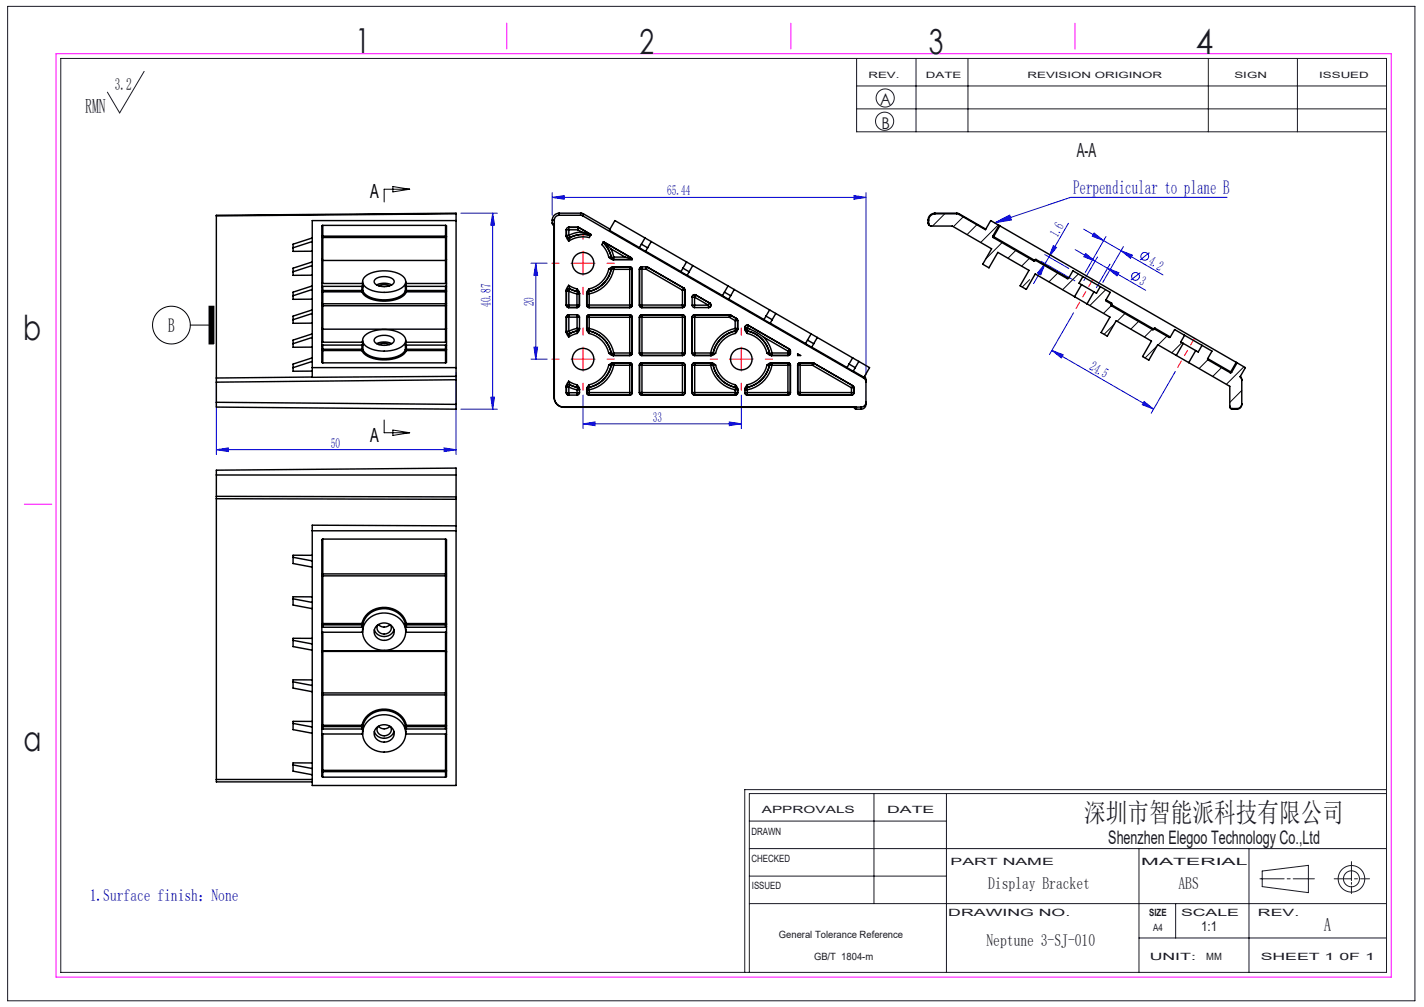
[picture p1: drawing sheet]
<svg xmlns="http://www.w3.org/2000/svg" width="297mm" height="210mm" viewBox="0 0 297 210" stroke-linecap="round" stroke-linejoin="round" font-family="sans-serif">
<g fill="none" stroke="#191924" stroke-width=".21">
<path d="M1.6 1.3h293.5v207.4h-293.5zM12.7 12.2h276.5v190.6h-276.5zM30.1 14.9l-5.1 8.6-2.6-4.3M178.7 12.2v15.3h110.5M178.7 17.9h110.5M191.1 12.2v15.3M201.9 12.2v15.3M252 12.2v15.3M270.6 12.2v15.3M178.7 22.7h110.5M156.3 177h132.9M156.3 171.2h41.1"/>
<path d="M182.3 165.5v22.9M197.4 165.5v37.3M237.6 177v25.8M260.5 177v25.8M281.9 179.7v4M289.2 165.5h-132.9v37.3M289.2 164.7h-133.9v38.1M156.3 188.4h132.9M156.3 182.7h41.1M237.6 195.6h51.6M245.2 188.4v7.2M262.8 183.3h5"/>
<path d="M263.3 181.6l9.6-1.1v5.7l-9.6-1.3zM268.5 183.3h.6M269.7 183.3h4.4M278.3 183.3h3.6M281.9 184v.4M281.9 184.8v1.5M282.5 183.3h.6M283.8 183.3h1.9"/>
<circle cx="184.5" cy="25.3" r="1.89"/>
<circle cx="184.6" cy="20.4" r="1.89"/>
<circle cx="281.9" cy="183.3" r="1.67"/>
<circle cx="281.9" cy="183.3" r="2.77"/>
</g>
<path d="M11.7 11.2h278.5v192.6h-278.5zM105.7 4.8v5.4M165 4.8v5.4M224.2 4.8v5.4M5.1 105.1h5.7" fill="none" stroke="#f0f" stroke-width=".21"/>
<g fill="none" stroke="#00f" stroke-width=".21">
<path d="M96.1 44.5h7.7M102.8 44.5l.3 2.5h-.7zM102.8 44.5v40.8M110.7 54.9h3.4M111.7 54.9l.4 2.5h-.7zM111.7 54.9v20M115.2 41.2l2.5-.4v.8zM115.2 40.2v4.7M115.2 41.2h65.4M178.1 40.8l2.5 .4-2.5 .4zM180.6 40.2v38M207.4 46.5l3.2-1.6 .3 1z"/>
<path d="M217.1 54.5l7.1 4.1M217.9 53.1l5 2.9M218 55l-.9 2.3-.7-.4zM218.8 53.6l-3.2 5.5M219.7 51.2l.7 .4-1.6 2zM222.8 46.6l-4 7M224.2 52l14.8 8.5M226 47.8l7.8 4.5M226.4 52.9l2 1.6-2.4-1zM228.2 48.6l2 1.6-2.4-.9zM228.9 53.6l-2.8 4.9M230.7 49.3l-4.4 7.5"/>
<path d="M231 56l2.4 .9-.4 .6zM231.5 55.1l-2.8 4.9M233.8 52.3l2.4 .9-.4 .7zM233.8 52.3l8.8 5M234.3 51.4l-4.3 7.5M237.8 56.9l-2 1.5M239.7 52.7l-1.9 1.5M255.9 41.2h-32.6l-15.9 5.3M45.1 79.8v15M95.1 77.7v17.1M110.7 74.9h3.4M111.4 72.4h.7l-.4 2.5z"/>
<path d="M219.4 73.1l21.2 12.2M219.4 73.1l2.3 .9-.3 .7zM223.9 65.2l-5 8.7M245.1 77.5l-5 8.7M45.1 93.8l2.5-.4v.8zM45.1 93.8h50M92.6 93.4l2.5 .4-2.5 .4zM96.1 85.3h7.7M102.4 82.8h.7l-.3 2.5zM121.6 88.4l2.5-.4v.8zM121.6 82.4v7M121.6 88.4h33"/>
<path d="M152.1 88l2.5 .4-2.5 .4zM154.6 82.4v7M238.6 83.7l2 1.6-2.4-.9z"/>
<circle cx="236.8" cy="57.6" r=".81"/>
<circle cx="238.8" cy="53.5" r=".81"/>
</g>
<g fill="none" stroke="#000" stroke-width=".21">
<path d="M81.9 38.9l3.5 .6-3.5 .5zM85.4 39.5h-5.3v2.6M39.7 67.8h3.9M43.6 63.9h1v7.8h-1zM80.1 87.6v2.6h5.3M81.9 89.7l3.5 .5-3.5 .6z"/>
<circle cx="35.8" cy="67.8" r="3.9"/>
</g>
<path d="M116.6 54.9h-1.5M121.6 49.9v-1.5M121.6 59.9v1.5M126.6 54.9h1.5M116.6 74.9h-1.5M121.6 69.9v-1.5M121.6 79.9v1.5M126.6 74.9h1.5M149.6 74.9h-1.5M154.6 69.9v-1.5M154.6 79.9v1.5M159.6 74.9h1.5" fill="none" stroke="#f00" stroke-width=".21" stroke-dasharray="30.5 1.3 1.3 1.3"/>
<path d="M119.1 54.9h5M121.6 52.4v5M119.1 74.9h5M121.6 72.4v5M152.1 74.9h5M154.6 72.4v5" fill="none" stroke="#f00" stroke-width=".21"/>
<path d="M224.4 64.4l3.5-6M245.6 76.6l3.5-6" fill="none" stroke="#f00" stroke-width=".21" stroke-dasharray="30.5 1.3 1.3 1.3" stroke-dashoffset="28.9"/>
<path d="M43.6 63.9h1v7.8h-1z" fill="#000"/>
<g fill="#00f">
<path d="M207.4 46.5l3.2-1.6 .3 1z"/>
<path d="M45.1 93.8l2.5-.4v.8zM92.6 93.4l2.5 .4-2.5 .4zM121.6 88.4l2.5-.4v.8zM152.1 88l2.5 .4-2.5 .4z"/>
<path d="M218 55l-.9 2.3-.7-.4zM219.7 51.2l.7 .4-1.6 2z"/>
<path d="M111.4 72.4h.7l-.4 2.5zM111.7 54.9l.4 2.5h-.7z"/>
<path d="M102.8 44.5l.3 2.5h-.7zM102.4 82.8h.7l-.3 2.5z"/>
<path d="M228.2 48.6l2 1.6-2.4-.9zM233.8 52.3l2.4 .9-.4 .7z"/>
<path d="M219.4 73.1l2.3 .9-.3 .7zM238.6 83.7l2 1.6-2.4-.9z"/>
<path d="M226.4 52.9l2 1.6-2.4-1zM231 56l2.4 .9-.4 .6z"/>
<path d="M115.2 41.2l2.5-.4v.8zM178.1 40.8l2.5 .4-2.5 .4z"/>
</g>
<g fill="none" stroke="#000" stroke-width=".3">
<path d="M45.1 45v33.8M65.1 49.6l-4 1.3v1.5h4M65.1 54.6l-4 1.3v1.5h4M65.1 59.6l-4 1.3v1.5h4M65.1 55.4l-4 1.3M65.1 50.4l-4 1.3M67.1 59l.2 .1M67.1 54.1l.2 .2h25.6l.2-.2M67.3 47l-.2 .1v28.5l.2 .1M67.3 59.7l-.2 .1M67.3 49.3l-.2 .1 .2 .1M67.3 49.3v.2"/>
<path d="M67.3 47h25.6M67.3 47v2.3M67.3 49.5v9.6M67.3 59.7v.9M67.3 59.7h8.2M67.3 49.5h25.6M67.3 49.3h25.6M75.5 59.7l.2 .1M75.5 59.7v.9M75.6 58.7l.1 1.1M75.6 59.1h-8.3M75.7 59.8v.9"/>
<path d="M76.1 57.7a7.2 7.2 0 0 1 8 0 1.45 1.45 0 0 1-.5 2.5 7.2 7.2 0 0 1-7.6-.6 1.29 1.29 0 0 1 .1-1.9zM78.2 58.3a3.2 3.2 0 0 1 3.9 0 .81 .81 0 0 1-.7 1.3 3.2 3.2 0 0 1-3.3-.6zM78.5 59.4a3.7 3.7 0 0 1 3.2 0M79 59.6l.9-.2 1.3 .2M84.6 59.8v.9M84.6 58.7v1.1M84.6 59.1h8.3M84.8 59.7l-.2 .1M84.8 59.7v.9M84.8 59.7h8.1M92.9 47l.2 .1v28.5l-.2 .1M92.9 59.7l.2 .1"/>
<path d="M92.9 49.3l.2 .1-.2 .1M92.9 49.3v.2M92.9 47v2.3M92.9 49.5v9.6M92.9 59.7v.9M93.1 59l-.2 .1M95.1 46h-30v32.7l30-.2M95.1 44.6v-.1l-50 .4v.1M95.1 44.6v33.9M95.1 44.6l-50 .4M115.2 46.5l.4 .6M115.2 45.9h.4"/>
<path d="M115.2 46.5l.4 .4M115.2 45.9v.6M115.6 46.9v.1M115.6 47v35.9M115.6 45.9v37M116.6 44.9a1 1 0 0 0-1 1M116.6 44.5a1.44 1.44 0 0 0-1.4 1.4M116.6 44.9h4.5M116.6 44.5v.4M116.6 44.5h4.6M118.1 49.3l.5 1M118.1 47.9v1.4"/>
<path d="M118.1 47.9h.1M118.1 49.1v.2M118.1 49.1l.2 .4M118.1 49.2l.2 .3M118.1 47.9h.5M118.1 49.1h.5M118.1 49.1a.5 .5 0 0 0 .8 .4M118.1 47.9v1.2M118.1 49.1h.1M118.3 49.5l.5 .1M118.6 59.5l-.5 1M118.6 59.5l.2 .7"/>
<path d="M118.6 59.5l1.8 .8M118.6 47.4l-.4 .2-.1 .3M118.6 47.4h1.9M118.6 47.4h.1M118.6 47.4v.5M118.6 49.1l.3 .4M118.6 47.9v1.2M118.6 47.9h1.9M118.8 49.6l-.2 .7M118.9 49.5l-.1 .1M120.5 47.9l.8 .5M120.5 47.4v.5"/>
<path d="M120.5 47.4l.3 .1M120.5 47.4h.1M120.8 47.5l-.3 .4M120.8 47.5l2.5 1.4M120.8 47.5h.1M121.1 44.9l.5 .1M121.2 44.5l.5 .1M121.2 44.5l-.1 .4M121.3 48.4l1.9 .6M121.3 48.4l-1.4 .2-1.3 .5M121.6 45l58.5 33.8M121.7 44.6l-.1 .4"/>
<path d="M121.7 44.6l5.5 3.2M123.2 49.1a6 6 0 0 0-4.4 .5M123.2 49.1a6 6 0 0 0-4.3 .4M123.3 48.9l-.4 .6a5.5 5.5 0 0 0-4.3 .8M125.8 50.6a6 6 0 0 1 1.7 3.1M125.8 50.5a6 6 0 0 1 1.7 3.2M125.8 50.5l1.6 1.4M125.9 50.4l5.7 3.3M125.9 50.4l-.4 .6a5.5 5.5 0 0 1 1.5 2.6M127 53.6l.5 .1M127 56.1a5.5 5.5 0 0 1-4.1 4.2M127 53.6l.9 .5"/>
<path d="M127.4 51.9l.6 1.7M127.4 51.9l3 1.7M127.5 56.1h-.5M127.5 56.1a6 6 0 0 1-4.7 4.7M127.5 53.7l.2 .3 .3 .1M127.5 56.1h.1M127.5 53.7h.1M127.5 56.1l.5 .1M127.9 55.6h.1M127.9 55.6l-.9 .5M127.9 55.6h3.5M128 55.6l-.3 .2-.2 .3"/>
<path d="M128 54.1h-.1M128 55.6v.1M128 55.7l-.3 .1-.2 .3M128 53.6v.5M128 56.2a6.5 6.5 0 0 1-5.1 5.1M128 53.6l-.5 .1M128 55.7v.5M128 54.1h.1M128 55.7h3.3M128 56.2h3.3M128 53.6h2.4M130.4 53.6l1.1 .3"/>
<path d="M131.3 55.7l.4 .1 .1 .4M131.3 55.7v.5M131.3 56.2h.5M131.3 56.2v7.4M131.4 55.6l.3 .2 .2 .3M131.4 55.6l-.1 .1M131.5 53.9l.3 .2M131.6 53.7l.3 .4h-4M131.6 53.7h.1M131.6 53.7l-.1 .2M131.6 53.7l.2 .3M131.8 56.2v7.4"/>
<path d="M131.9 56.1v7.5M131.9 56.1l-.1 .1M133.4 56.1h.1M133.4 56.1l.1-.2a.23 .23 0 0 1 .1-.3 .23 .23 0 0 1 .3 .1v.4M133.4 56.1h.5M133.4 56.1v7.5M133.8 50.9l1.3 .8M133.9 56.1h.9M133.9 56.1v7.5M134.5 49.6l-1.2 2.1M134.8 56.1l7.5 4.4M135 55.7h-1.2l-.3 .1-.1 .3"/>
<path d="M135 55.7l-.2-.1v.5M135 55.7l-.2 .4M135 55.7l7.6 4.4M135.8 50.4l-1.2 2M142.4 55.9l1.3 .8M143.2 54.6l-1.2 2.1M144.5 55.4l-1.2 2M151.8 59.6l-1.1 2.1M193.6 46.5l.2 .5M193.6 45.9h.1M193.6 46.5l.1 .1M193.6 45.9v.6"/>
<path d="M193.7 46.6l.1 .4 .3 .1h4.5l8.2 4.8-1.8 3.2 1.3 .8 1.8-3.3 6.5 3.8-1.8 3.2 1.3 .8 1.8-3.3 8.2 4.8M193.7 45.9v.7M195 44.6a1.31 1.31 0 0 0-1.3 1.3M195 44.5a1.44 1.44 0 0 0-1.4 1.4M195 44.5h4.6M195 44.6h4.5M195 44.5v.1M199.5 44.6l.5 .1M199.6 44.5l.5 .1M199.6 44.5l-.1 .1M200 44.7l5.5 3.2 1.1-1.9 1.8 1M200.1 44.6l5.5 3.2"/>
<path d="M200.1 44.6l-.1 .1M207.1 49.3v.2M207.1 49.3l.1 .1M207.1 49.5l8.5 4.9M207.2 49.4l-.1 .1M207.2 49.4l8.5 4.8M208.4 47l.1 .1M208.4 47l-1.3 2.3M208.5 47.1l49.3 28.5M208.5 47.1l-1.3 2.3M215.7 54.2l-.1 .2M216 54.3l6.6 3.8 .3-.1"/>
<path d="M216 54.3l-.4 .1M216.1 54.1l-.1 .2M216.1 54.1l-.4 .1M216.1 54.1l6.8 3.9M225.6 59.4l2.6 1.5M225.6 59.4l-1.5 2.5M225.8 57.7l3.7 2.1M225.8 57.7l-2-1.2-.9 1.5M225.8 57.7l-.8 1.4 .6 .3M229.5 59.8l2.1 1.2-.9 1.5M229.5 59.8l-.8 1.4-.5-.3M45.1 78.8v.9"/>
<path d="M45.1 79.7v4.2M65.1 76.7h30M65.1 78.6l-20 .2M65.1 64.6l-4 1.3v1.5h4M65.1 69.6l-4 1.3v1.5h4M65.1 74.6l-4 1.3v1.5h4M65.1 75.4l-4 1.3M65.1 70.4l-4 1.3M65.1 65.4l-4 1.3M65.1 60.4l-4 1.3M67.1 71.3l.2 .1M67.1 68.4l.2 .2h25.6l.2-.2"/>
<path d="M67.1 63.6l.2 .2h25.6l.2-.2M67.1 63.2l.2 .1h25.6l.2-.1M67.3 72.8l-.2 .1 .2 .2M67.3 72l-.2 .1M67.3 72.8v.3M67.3 60.6l-.2 .1 .2 .2M67.3 60.6v.3M67.3 75.7h25.6M67.3 73.1h8.2M67.3 60.9v10.5M67.3 72v.8M67.3 73.1v2.6"/>
<path d="M67.3 72h8.2M67.3 72.8h8.2M67.3 60.9h8.2M67.3 60.6h8.2M75.5 73.1a4.2 4.2 0 0 0 3.6 1.9 6.3 6.3 0 0 0 5.5-1.6l.2-.3M75.5 72l.2 .1M75.5 72.8l.2 .1M75.5 72.8v.3M75.5 60.9a4.2 4.2 0 0 0 3.6 1.8 6.3 6.3 0 0 0 5.5-1.5l.2-.3M75.5 60.6l.2 .1M75.5 60.6v.3M75.5 72v.8"/>
<path d="M75.6 71l.1 1.1M75.6 71.3l-8.3 .1M75.7 72.9a4 4 0 0 0 3.4 1.8 6 6 0 0 0 5.3-1.5l.2-.3M75.7 72.9l-.2 .2M75.7 60.7a4 4 0 0 0 3.4 1.8 6 6 0 0 0 5.3-1.5l.2-.3M75.7 60.7l-.2 .2M75.7 72.1v.8M76.1 69.9a7.2 7.2 0 0 1 8 0 1.45 1.45 0 0 1-.5 2.5 7.2 7.2 0 0 1-7.6-.5 1.29 1.29 0 0 1 .1-2zM78.2 70.6a3.2 3.2 0 0 1 3.9 0 .81 .81 0 0 1-.7 1.2 3.2 3.2 0 0 1-3.3-.5zM78.5 71.7a3.7 3.7 0 0 1 3.2 0M79 71.9l.9-.3 1.3 .3M84.6 72.9l.2 .2"/>
<path d="M84.6 60.7l.2 .2M84.6 72.1v.8M84.6 71v1.1M84.6 71.3l8.3 .1M84.8 72l-.2 .1M84.8 72.8l-.2 .1M84.8 72.8v.3M84.8 60.6l-.2 .1M84.8 60.6v.3M84.8 73.1h8.1M84.8 72h8.1M84.8 72v.8"/>
<path d="M84.8 72.8h8.1M84.8 60.9h8.1M84.8 60.6h8.1M92.9 72.8l.2 .1-.2 .2M92.9 72l.2 .1M92.9 72.8v.3M92.9 60.6l.2 .1-.2 .2M92.9 60.6v.3M92.9 60.9v10.5M92.9 72v.8M92.9 73.1v2.6M93.1 71.3l-.2 .1"/>
<path d="M95.1 78.5v.7M95.1 79.2v5.1M95.1 79.2l-50 .5M118.1 60.5v.2M118.1 69.3l.5 1M118.1 63.6l.2 .4 .3 .1M118.1 60.5v3.1M118.1 66.1v3.2M118.1 66.1h.1M118.1 69.1v.2M118.1 69.1l.2 .4M118.1 60.7h.1"/>
<path d="M118.1 69.2l.2 .3M118.1 69.1a.5 .5 0 0 0 .8 .4M118.1 66.1h.5M118.1 60.7h.5M118.1 63.6h.5M118.1 69.1h.5M118.1 60.7v2.9M118.1 66.1v3M118.1 69.1h.1M118.1 63.6h.1M118.3 69.5l.5 .1M118.6 79.5l.2 .7"/>
<path d="M118.6 79.5l-.5 1M118.6 79.5l1.8 .8M118.6 64.1h1.8M118.6 65.6l-.3 .2-.2 .3M118.6 65.6h1.8M118.6 65.6v.5M118.6 69.1l.3 .4M118.6 60.7l1.7 .6M118.6 63.6v.5M118.6 66.1h1.8M118.6 64.1h.1M118.6 60.7v2.9"/>
<path d="M118.6 66.1v3M118.6 63.6h1.7M118.8 60.2a.5 .5 0 0 0-.7 .5M118.8 60.2l1.7 .6M118.8 69.6l-.2 .7M118.8 60.2l.1 .1M118.9 69.5l-.1 .1M118.9 60.3a.5 .5 0 0 0-.8 .4M118.9 60.3l1.5 .5M118.9 60.3l-.3 .4M120.3 61.3h.5M120.3 63.6h.5"/>
<path d="M120.3 63.6v.5M120.3 64.1h.1M120.3 61.3v2.3M120.4 69.5l-1.8 .8M120.4 65.6l.3 .2 .2 .3M120.4 68.5h.5l-.2 .3-.2 .2M120.4 65.6v.5M120.4 66.1h.5M120.4 68.5l.1 .5M120.4 68.5l-1.8 .6M120.4 66.1v2.4M120.4 60.3l.1 .5"/>
<path d="M120.4 60.3l.5 .8M120.4 60.8l.3 .2 .1 .3M120.4 60.8l-.1 .5M120.5 60.8l.2 .2 .2 .3M120.5 60.8h-.1M120.5 69h.1M120.5 69l-1.6 .5M120.5 69l-.1 .5M120.5 69l-1.7 .6M120.8 63.6l-.1 .4-.4 .1M120.8 63.6h.1M120.8 61.3v2.3"/>
<path d="M120.9 61.3h-.1M120.9 66.1v2.5l-.5 .9M120.9 68.5l-.2 .3-.2 .2M120.9 61.1v.2M120.9 63.6l-.2 .4-.3 .1M120.9 61.1v2.5M122.4 68.6l.5 .9M122.4 61.1v.2M122.4 63.6l.1 .4 .4 .1M122.4 61.1v2.5M122.4 66.1v2.5M122.4 66.1v.1"/>
<path d="M122.4 68.5v.1M122.4 68.5l.1 .3 .3 .2M122.4 61.3h.1M122.4 61.3h.5M122.4 68.5h.5M122.4 66.2h.5M122.4 63.6h.5M122.4 68.5h.1M122.4 63.6h.1M122.8 69l.1 .5M122.8 69a6 6 0 0 1 4.7 4.7M122.8 60.8l-.3 .2-.1 .3"/>
<path d="M122.8 60.8h.1M122.8 69h.1M122.8 60.8l.1 .5M122.9 60.3l-.1 .5M122.9 69.5a5.5 5.5 0 0 1 4.1 4.1M122.9 60.3l-.5 .8M122.9 65.6l-.4 .2-.1 .3M122.9 64.1h8.5M122.9 65.6h8.5M122.9 65.6v.1M122.9 65.7l-.4 .1-.1 .4M122.9 68.5l-.1 .5"/>
<path d="M122.9 68.5a6.5 6.5 0 0 1 5.1 5.1M122.9 63.6v.5M122.9 65.7v.5M122.9 66.2h8.4M122.9 64.1h.1M122.9 61.3v2.3M122.9 66.2v2.3M122.9 63.6h8.4M127 73.6l.5 .1M127 76.1a5.5 5.5 0 0 1-4.1 4.2M127 73.6l.9 .5M127.5 76.1h-.5"/>
<path d="M127.5 76.1a6 6 0 0 1-4.7 4.7M127.5 73.7l.2 .3 .3 .1M127.5 76.1h.1M127.5 73.7h.1M127.5 76.1l.5 .1M127.9 75.6h.1M127.9 75.6l-.9 .5M127.9 75.6h3.5M127.9 74.1h3.5M128 74.1h-.1M128 75.6l-.3 .2-.2 .3M128 75.6v.1"/>
<path d="M128 75.7l-.3 .1-.2 .3M128 73.6l-.5 .1M128 76.2a6.5 6.5 0 0 1-5.1 5.1M128 73.6v.5M128 75.7v.5M128 74.1h.1M128 74.1h3.3M128 76.2h3.3M128 73.6h3.3M131.3 75.7l.4 .1 .1 .4M131.3 65.7l.4 .1 .1 .4M131.3 75.7v.5"/>
<path d="M131.3 63.6v.5M131.3 65.7v.5M131.3 73.6v.5M131.3 76.2h.5M131.3 73.6h.5M131.3 63.6h.5M131.3 66.2h.5M131.3 74.1h.1M131.3 64.1h.1M131.3 66.2v7.4M131.3 76.2v5.7M131.4 65.6l.3 .2 .2 .3"/>
<path d="M131.4 75.6l.3 .2 .2 .3M131.4 65.6l-.1 .1M131.4 75.6l-.1 .1M131.8 63.6l-.1 .4-.4 .1M131.8 73.6l-.1 .4-.4 .1M131.8 63.6h.1M131.8 73.6h.1M131.8 66.2v7.4M131.8 76.2v5.7M131.9 63.6l-.2 .4-.3 .1M131.9 73.6l-.2 .4-.3 .1M131.9 66.1v7.5"/>
<path d="M131.9 76.1v5.8M131.9 76.1l-.1 .1M131.9 66.1l-.1 .1M133.4 63.6l.1 .4 .4 .1M133.4 73.6l.1 .4 .4 .1M133.4 66.1v7.5M133.4 76.1v5.8M133.4 76.1v.1M133.4 66.1v.1M133.4 73.6h.5M133.4 66.2h.5M133.4 76.2h.5"/>
<path d="M133.4 63.6h.5M133.4 73.6h.1M133.4 63.6h.1M133.9 75.6l-.4 .2-.1 .3M133.9 65.6l-.4 .2-.1 .3M133.9 75.6h8.5M133.9 64.1h8.5M133.9 65.6h8.5M133.9 74.1h8.5M133.9 75.6v.1M133.9 65.6v.1M133.9 75.7l-.4 .1-.1 .4"/>
<path d="M133.9 65.7l-.4 .1-.1 .4M133.9 73.6v.5M133.9 75.7v.5M133.9 65.7v.5M133.9 63.6v.5M133.9 66.2h8.4M133.9 74.1h8.4M133.9 74.1h.1M133.9 64.1h.1M133.9 76.2h8.4M133.9 73.6h8.4M133.9 63.6h8.4"/>
<path d="M133.9 66.2v7.4M133.9 76.2v5.7M142.3 65.7l.4 .1 .1 .4M142.3 75.7l.4 .1 .1 .4M142.3 75.7v.5M142.3 63.6v.5M142.3 73.6v.5M142.3 65.7v.5M142.3 73.6h.5M142.3 63.6h.5M142.3 76.2h.5M142.3 66.2h.5"/>
<path d="M142.3 60.5h.5M142.3 64.1h.1M142.3 74.1h.1M142.3 60.5v3.1M142.3 66.2v7.4M142.3 76.2v5.7M142.4 75.6l.3 .2 .2 .3M142.4 65.6l.3 .2 .2 .3M142.4 65.6l-.1 .1M142.4 75.6l-.1 .1M142.6 60.1l.2 .4M142.6 60.1l-.3 .4"/>
<path d="M142.6 60.1l.3 .4M142.6 60.1h.1M142.8 73.6l-.1 .4-.4 .1M142.8 63.6l-.1 .4-.4 .1M142.8 73.6h.1M142.8 63.6h.1M142.8 60.5v3.1M142.8 66.2v7.4M142.8 76.2v5.7M142.9 63.6l-.2 .4-.3 .1M142.9 73.6l-.2 .4-.3 .1M142.9 60.5v3.1"/>
<path d="M142.9 66.1v7.5M142.9 76.1v5.8M142.9 66.1l-.1 .1M142.9 76.1l-.1 .1M142.9 60.5h-.1M144.4 63.6l.1 .4 .4 .1M144.4 73.6l.1 .4 .4 .1M144.4 63.6h.5M144.4 66.1v7.5M144.4 76.1v5.8M144.4 66.1v.1M144.4 76.1v.1"/>
<path d="M144.4 76.2h.5M144.4 73.6h.5M144.4 66.2h.5M144.4 73.6h.1M144.9 75.6l-.4 .2-.1 .3M144.9 65.6l-.4 .2-.1 .3M144.9 63.6v.5M144.9 75.6h3.5M144.9 65.6h7.2M144.9 74.1h3.5M144.9 75.6v.1M144.9 65.6v.1"/>
<path d="M144.9 62l2.9 1.6M144.9 63.6h2.9M144.9 62v1.6M144.9 65.7l-.4 .1-.1 .4M144.9 75.7l-.4 .1-.1 .4M144.9 73.6v.5M144.9 75.7v.5M144.9 65.7v.5M144.9 66.2h7.2M144.9 74.1h3.3M144.9 74.1h.1M144.9 76.2h3.3"/>
<path d="M144.9 73.6h3.3M144.9 66.2v7.4M144.9 76.2v5.7M145.1 61.5h-.4l-.3 .3v1.8M145.1 61.5a.42 .42 0 0 0-.5 0 .42 .42 0 0 0-.2 .5h.5M145.1 61.5l-.2 .5M145.1 61.5l3 1.7M145.1 61.5h.1M148 63.2a.44 .44 0 0 1 .3 .5 .44 .44 0 0 1-.5 .4v-.5M148 63.2l-.2 .4M148 63.2h.1M148.1 63.2l.2 .5-.3 .4h-3.1"/>
<path d="M148.2 75.7l.3 .1 .2 .3M148.2 73.6v.5M148.2 73.6l.5 .1M148.2 75.7v.5M148.2 76.2a6.5 6.5 0 0 0 5.1 5.1M148.2 74.1h.1M148.2 75.6l.3 .2 .2 .3M148.2 74.1h.2M148.2 75.6v.1M148.4 75.6h-.2M148.4 75.6l.9 .5M148.7 73.7l-.2 .3-.3 .1"/>
<path d="M148.7 73.7h.1M148.7 76.1a6 6 0 0 0 4.7 4.7M148.7 76.1l-.5 .1M148.7 76.1h.6M148.7 76.1a6 6 0 0 0 4.8 4.7M148.7 76.1h.1M149.3 73.6l-.6 .1M149.3 76.1a5.5 5.5 0 0 0 4.1 4.2M149.3 73.6l-.9 .5M151.1 60.9l1.3 .8M152.1 65.7h.3M152.1 65.7v.5"/>
<path d="M152.1 66.2l1.2 .7M152.1 65.6l.3 .1M152.1 65.6v.1M152.4 65.7l-.3 .5M152.4 65.7l1.2 .7M152.4 65.7h.1M153.1 60.4l-1.1 2M153.3 68.5a6.5 6.5 0 0 0-5.1 5.1M153.3 68.5l.1 .5M153.3 68.5h.5M153.3 66.9h.5M153.3 66.9v1.6"/>
<path d="M153.4 69.5a5.5 5.5 0 0 0-4.1 4.1M153.4 69a6 6 0 0 0-4.7 4.7M153.4 69h.1M153.5 69a6 6 0 0 0-4.8 4.7M153.5 69l-.1 .5M153.6 66.4l.2 .5M153.6 66.4l-.3 .5M153.6 66.4l.3 .5M153.6 66.4h.1M153.8 68.5l-.1 .3-.3 .2M153.8 68.5h.1M153.8 66.9v1.6"/>
<path d="M153.9 68.5v.1M153.9 68.5l-.2 .3-.2 .2M153.9 68.6l-.5 .9M153.9 66.9v1.7M153.9 66.9h-.1M155.4 68.5l.1 .3 .3 .2M155.4 68.3a1.28 1.28 0 0 0 .5 1.2M155.4 68.3h.5M155.8 69l.1 .5M155.8 69a6 6 0 0 1 4.7 4.7M155.8 69h.1M155.9 69.5a5.5 5.5 0 0 1 4.1 4.1"/>
<path d="M155.9 68.5h-.5l.1 .3 .3 .2M155.9 68.5l-.1 .5M155.9 68.5l.4 .1M155.9 68.3v.2M155.9 68.3l.4 .3M156.1 67.9l-.4-.1-.3 .5M156.1 67.9a.5 .5 0 0 0-.7 .4M156.1 67.9l-.2 .4M156.1 67.9l8.5 4.9M156.1 67.9h.1M156.3 68.6l2.9 1.7M159.2 70.3a6.5 6.5 0 0 1 1.8 3.3"/>
<path d="M159.2 70.3l5.1 2.9M159.8 65.9l1.3 .8M160 73.6l.5 .1M160 76.1a5.5 5.5 0 0 1-4.1 4.2M160 73.6l.9 .5M160.5 76.1h-.5M160.5 76.1a6 6 0 0 1-4.7 4.7M160.5 73.7l.2 .3 .3 .1M160.5 76.1h.1M160.5 64.6l-1.2 2.1M160.5 73.7h.1M160.5 76.1l.5 .1"/>
<path d="M160.6 67.4l7.4 4.2M160.9 75.6h.1M160.9 75.6l-.9 .5M160.9 75.6h3.5M160.9 74.1h3.5M161 74.1h-.1M161 75.6l-.3 .2-.2 .3M161 75.6v.1M161 75.7l-.3 .1-.2 .3M161 73.6l-.5 .1M161 73.6v.5M161 75.7v.5"/>
<path d="M161 76.2a6.5 6.5 0 0 1-5.1 5.1M161 74.1h3.3M161 74.1h.1M161 76.2h3.3M161 73.6h3.3M161.8 65.4l-1.2 2-33.5-19.4 1.1-2 53.2 30.7-1.3 1.9M164.3 75.7l.4 .1 .1 .4M164.3 75.7v.5M164.3 73.6v.5M164.3 73.2h.5M164.3 73.6h.5M164.3 76.2h.5"/>
<path d="M164.3 74.1h.1M164.3 73.2v.4M164.3 76.2v5.7M164.4 75.6l.3 .2 .2 .3M164.4 75.6l-.1 .1M164.6 72.8l.2 .4M164.6 72.8l-.3 .4M164.6 72.8l.3 .4M164.6 72.8h.1M164.8 73.6l-.1 .4-.4 .1M164.8 73.6h.1M164.8 73.2v.4"/>
<path d="M164.8 76.2v5.7M164.9 73.6l-.2 .4-.3 .1M164.9 73.2v.4M164.9 76.1v5.8M164.9 76.1l-.1 .1M164.9 73.2h-.1M166.4 73.8l.6 .3h-.6zM166.4 76.1v5.8M166.4 76.1v.1M166.4 76.2h.5M166.9 75.6l-.4 .2-.1 .3M166.9 75.6h2.6"/>
<path d="M166.9 75.6v.1M166.9 75.7l-.4 .1-.1 .4M166.9 75.7v.5M166.9 76.2h2.5M166.9 76.2v5.7M168.4 70.9l1.3 .8M169.2 69.6l-1.2 2.1 1.3 .7 1.2-2M169.3 72.4l7.4 4.2M169.4 75.7h.3M169.4 75.7v.5M169.4 76.2l8.2 4.7M169.5 75.6l.2 .1"/>
<path d="M169.5 75.6l-.1 .1M169.7 75.7l-.3 .5M169.7 75.7l8.2 4.7M169.7 75.7h.1M177.1 75.9l1.3 .8M177.8 74.6l-1.2 2.1M178 77.4l2.1 1.2M179.1 75.4l-1.2 2-1.3-.7M180.1 78.8l.4 .4 .1 .5M180.1 78.6v.2M180.3 78.5l.3 .7v5.1a1 1 0 0 1-1 1M224.1 61.9l2.6 1.5"/>
<path d="M226.7 63.4l4.8 2.7-1.9 3.3 1.3 .7 1.9-3.2 7.4 4.2-1.9 3.3 1.3 .7 1.9-3.2 3.8 2.2M228.2 60.9l-1.5 2.5M230.7 62.5v.3l1 .5M230.7 62.5l1.1 .7M231.7 63.3l.1 .5M231.8 63.8l8.6 5M231.8 63.2l-.1 .1M231.8 63.2l.2 .4M232 63.6l-.2 .2M232 63.6l8.5 4.9M240.5 68.5l-.1 .3M240.9 68.6l2.9 1.8 .3-.1"/>
<path d="M240.9 68.6l-.5 .2M240.9 68.4v.2M240.9 68.4l-.4 .1M240.9 68.4l3.2 1.9M245.3 74.1l2.6 1.5M246.8 71.6l2.6 1.5M246.8 71.6l-1.5 2.5M247.1 69.9l3.6 2.1M247.1 69.9l-2.1-1.2-.9 1.6M247.1 69.9l-.8 1.4 .5 .3M247.9 75.6l8.6 5v4.3l.2 .3 .3 .1M249.4 73.1l-1.5 2.5"/>
<path d="M250.7 72l2.1 1.2-.9 1.6M250.7 72l-.8 1.4-.5-.3M251.9 74.8l.1 .3 4.6 2.6M251.9 74.8l4.8 2.8M256.7 77.6l-.1 .1M256.7 77.6l.2 .1M256.9 77.7h-.3M257.8 75.6l.2 .1M257.8 75.6l-1.1 2M258 75.7l1.7 1-1.1 1.9 .4 .7M258 75.7l-1.1 2M258.7 78.5l.3 .7v5.1a1 1 0 0 1-1 1"/>
<path d="M45.1 83.9v1l50 .4v-1M45.1 83.9l50 .4M45.1 99.1v-1l50-.5v1.5M45.1 99.1v4.4M45.1 99.1h50M95.1 99.1v4.5M115.6 82.9a2.05 2.05 0 0 0 2 2M115.6 82.9h.1M115.6 82.9a2 2 0 0 0 2 2M117.6 84.9h60.9M117.6 84.9h62M117.6 84.9h.1"/>
<path d="M118.1 80.5v.2M118.1 81.9l.2 .4 .3 .1M118.1 80.5v1.4M118.1 81.9h.1M118.1 80.7h.1M118.1 81.9l.2 .3 .3 .2M118.1 81.9h.5M118.1 80.7h.5M118.1 80.7v1.2M118.6 82.4h1.8M118.6 81.9v.5M118.6 80.7l1.8 .6"/>
<path d="M118.6 81.9h1.8M118.6 80.7v1.2M118.8 80.2a.5 .5 0 0 0-.7 .5M118.8 80.2l1.7 .6M118.8 80.2l.1 .1M118.9 80.3a.5 .5 0 0 0-.8 .4M118.9 80.3l1.6 .5M118.9 80.3l-.3 .4M120.4 80.3l.1 .5M120.4 80.3a1.56 1.56 0 0 1 .5 1.6M120.4 81.9v.5M120.4 81.3h.5"/>
<path d="M120.4 81.9h.5M120.4 81.3v.6M120.5 80.8l.2 .2 .2 .3M120.5 80.8l-.1 .5M120.5 80.8h.1M120.9 81.9l-.2 .3-.3 .2M122.4 81.1v.2M122.4 81.9l.1 .3 .4 .2M122.4 81.1v.8M122.4 81.3h.1M122.4 81.3h.5M122.4 81.9h.5"/>
<path d="M122.4 81.9h.1M122.8 80.8l-.3 .2-.1 .3M122.8 80.8h.1M122.8 80.8l.1 .5M122.9 80.3l-.5 .8M122.9 80.3l-.1 .5M122.9 82.4h8.5M122.9 81.9v.5M122.9 82.4h.1M122.9 81.3v.6M122.9 81.9h8.4M131.3 81.9v.5"/>
<path d="M131.3 81.9h.5M131.3 82.4h.1M131.8 81.9l-.1 .3-.4 .2M131.8 81.9h.1M131.9 81.9l-.2 .3-.3 .2M133.4 81.9l.1 .3 .4 .2M133.4 81.9h.5M133.4 81.9h.1M133.9 82.4h8.5M133.9 81.9v.5M133.9 82.4h.1M133.9 81.9h8.4"/>
<path d="M142.3 81.9v.5M142.3 81.9h.5M142.3 82.4h.1M142.8 81.9l-.1 .3-.4 .2M142.8 81.9h.1M142.9 81.9l-.2 .3-.3 .2M144.4 81.9l.1 .3 .4 .2M144.4 81.9h.5M144.4 81.9h.1M144.9 82.4h8.5M144.9 81.9v.5M144.9 82.4h.1"/>
<path d="M144.9 81.9h8.4M153.3 81.3h.5M153.3 81.9h.5M153.3 81.9v.5M153.3 82.4h.1M153.3 81.3v.6M153.4 80.3l.1 .5M153.4 80.3l.5 .8M153.4 80.8l.3 .2 .1 .3M153.4 80.8l-.1 .5M153.5 80.8l.2 .2 .2 .3M153.5 80.8h-.1"/>
<path d="M153.8 81.9l-.1 .3-.4 .2M153.8 81.9h.1M153.8 81.3v.6M153.9 81.3h-.1M153.9 81.1v.2M153.9 81.9l-.2 .3-.3 .2M153.9 81.1v.8M155.4 81.3h.5M155.8 80.8l-.3 .2-.1 .3M155.8 80.8h.1M155.8 80.8l.1 .5M155.9 80.3a1.79 1.79 0 0 0-.5 1.8l.5 .3"/>
<path d="M155.9 80.3l-.1 .5M155.9 81.9h-.5a.35 .35 0 0 0 .1 .4 .35 .35 0 0 0 .4 .1M155.9 81.9v.5M155.9 82.4h8.5M155.9 81.3v.6M155.9 82.4h.1M155.9 81.9h8.4M164.3 81.9v.5M164.3 81.9h.5M164.3 82.4h.1M164.8 81.9l-.1 .3-.4 .2M164.8 81.9h.1"/>
<path d="M164.9 81.9l-.2 .3-.3 .2M166.4 81.9l.1 .3 .4 .2M166.4 81.9h.5M166.4 81.9h.1M166.9 82.4h10.7M166.9 81.9v.5M166.9 82.4h.1M166.9 81.9h10.7M177.6 81.9v.5M177.6 80.9h.5M177.6 81.9h.5M177.6 82.4h.1"/>
<path d="M177.6 80.9v1M177.8 80.4l.3 .5M177.8 80.4l-.2 .5M177.9 80.4l.2 .5M177.9 80.4h-.1M178.1 81.9l-.2 .3-.3 .2M178.1 81.9h.1M178.1 80.9v1M178.1 81.9l-.1 .3-.4 .2M178.1 80.9h.1M178.1 84.9l.2 .3 .3 .1M178.5 84.9h.1"/>
<path d="M178.5 84.9l.1 .1M178.6 85.3h1M178.6 85v.3M179.6 84.9v.4M180.6 83.9a1 1 0 0 1-1 1M256.5 84.7l.2 .4 .3 .1M257 85.3h1M257 85.2h1M257 85.2v.1M258 85.2v.1M259 84.2a1 1 0 0 1-1 1M45.1 103.5v.5"/>
<path d="M45.1 104v58.6M45.1 103.5l50 .1M45.1 104l50 .1M61.1 116.2l4 .8M65.1 115.8h-4v1.7l4 .8M65.1 110.7h30M67.1 119.7h26M67.3 112.4l-.2 .2v49.3l.2 .2M67.3 112.4v17.6M67.3 112.4h25.6M92.9 112.4l.2 .2v49.3l-.2 .2M92.9 112.4v17.6"/>
<path d="M95.1 103.6v.5M95.1 104.1v59.7h-30v-54.3l30 .2M61.1 124.9l4 .7M61.1 133.5l4 .8M65.1 124.5l-4-.1v1.8l4 .7M65.1 133.1h-4v1.7l4 .8M67.1 120.1h26M67.1 130.6l.2 .2M67.1 135.9l.2-.2h25.6l.2 .2M67.1 136l.2-.2h25.6l.2 .2M67.3 130l-.2 .1 .2 .2M67.3 131.8l8.3 .1"/>
<path d="M67.3 131.8l-.2 .2M67.3 130v.3M67.3 130.3v.5M67.3 131.8v19.5M67.3 130h8.2M67.3 130.8h8.2M67.3 130.3h8.2M75.5 130a4.9 4.9 0 0 1 4.6-3.3 4.9 4.9 0 0 1 4.7 3.3M75.5 130l.2 .2M75.5 130v.3M75.5 130.3v.5M75.7 130.7l-.1 1"/>
<path d="M75.7 130.2a4.7 4.7 0 0 1 4.4-3.3 4.7 4.7 0 0 1 4.5 3.3M75.7 130.7l-.2 .1M75.7 130.2l-.2 .1M75.7 130.2v.5M76.9 129a4.7 4.7 0 0 1 7.6 2 4.3 4.3 0 0 1-5.7 4.5 3.7 3.7 0 0 1-3-2.6 3.7 3.7 0 0 1 1.1-3.9zM78.1 131.3a2.19 2.19 0 0 0 2 1.4 2.19 2.19 0 0 0 2.1-1.4M78.7 130.4a2.07 2.07 0 0 1 2.4-.3 2.07 2.07 0 0 1 1 2.1 2.12 2.12 0 0 1-2.3 1.3 2.12 2.12 0 0 1-1.7-2.1zM78.8 130.3a1.46 1.46 0 0 0 1 1.9 1.46 1.46 0 0 0 1.8-1.2l-.2-.7M78.9 130.2a1.64 1.64 0 0 0 2.4 0M84.6 130.7v1M84.6 130.7l.2 .1M84.6 130.2l.2 .1"/>
<path d="M84.6 130.2v.5M84.8 130l-.2 .2M84.8 130v.3M84.8 130.3v.5M84.8 130h8.1M84.8 130.8h8.1M84.8 130.3h8.1M92.9 130l.2 .1-.2 .2M92.9 131.8l.2 .2M92.9 131.8l-8.3 .1M92.9 130v.3M92.9 130.3v.5"/>
<path d="M92.9 131.8v19.5M93.1 130.6l-.2 .2M61.1 142.2l4 .7M61.1 150.9l4 .7M61.1 159.5l4 .8M65.1 141.8h-4v1.7l4 .7M65.1 150.4h-4v1.8l4 .7M65.1 159.1h-4v1.7l4 .8M67.1 144.5h26M67.1 144.9h26M67.1 151.9l.2 .1M67.3 151.3l-.2 .1 .2 .1"/>
<path d="M67.3 153.1h8.3M67.3 153.1l-.2 .1M67.3 151.3v.2M67.3 151.5v.5M67.3 153.1v7.5M67.3 151.3h8.2M67.3 152h8.2M67.3 151.5h8.2M75.5 151.3a4.9 4.9 0 0 1 4.6-3.4 4.9 4.9 0 0 1 4.7 3.4M75.5 151.3l.2 .1M75.5 151.3v.2M75.5 151.5v.5"/>
<path d="M75.7 151.4a4.7 4.7 0 0 1 4.4-3.3 4.7 4.7 0 0 1 4.5 3.3M75.7 151.9l-.1 1M75.7 151.9l-.2 .1M75.7 151.4l-.2 .1M75.7 151.4v.5M76.9 150.2a4.7 4.7 0 0 1 7.6 2 4.3 4.3 0 0 1-5.7 4.5 3.7 3.7 0 0 1-3-2.6 3.7 3.7 0 0 1 1.1-3.9zM78.1 152.5a2.19 2.19 0 0 0 2 1.5 2.19 2.19 0 0 0 2.1-1.5M78.7 151.6a2.07 2.07 0 0 1 2.4-.3 2.07 2.07 0 0 1 1 2.1 2.12 2.12 0 0 1-2.3 1.3 2.12 2.12 0 0 1-1.7-2zM78.8 151.5a1.46 1.46 0 0 0 1 2 1.46 1.46 0 0 0 1.8-1.3l-.2-.7M78.9 151.5a1.64 1.64 0 0 0 2.4 0M84.6 151.9v1M84.6 151.9l.2 .1"/>
<path d="M84.6 151.4l.2 .1M84.6 151.4v.5M84.8 151.3l-.2 .1M84.8 151.3v.2M84.8 151.5v.5M84.8 151.3h8.1M84.8 152h8.1M84.8 151.5h8.1M92.9 151.3l.2 .1-.2 .1M92.9 153.1l.2 .1M92.9 153.1h-8.3M92.9 151.3v.2"/>
<path d="M92.9 151.5v.5M92.9 153.1v7.5M93.1 151.9l-.2 .1M45.1 162.6v.5h20M45.1 162.6h20M67.3 160.6l-.2 .1 .2 .2M67.3 160.6v.3M67.3 160.9v1.2M67.3 162.1h25.6M67.3 160.6h25.6M67.3 160.9h25.6M92.9 160.6l.2 .1-.2 .2"/>
<path d="M92.9 160.6v.3M92.9 160.9v1.2"/>
<circle cx="121.6" cy="54.9" r="2.25"/>
<circle cx="121.6" cy="74.9" r="2.25"/>
<circle cx="154.6" cy="74.9" r="2.25"/>
</g>
<g fill="none" stroke="#000" stroke-width=".21">
<path d="M197 44.6l-2.5 2.5M200.9 45.2l-2.1 2.1M203.7 46.9l-2 2M208.2 46.9l-3.7 3.7M209 50.6l-3.4 3.4M211.8 52.2l-1.6 1.7M214.7 53.9l-1.6 1.6M214.8 58.3l-1.6 1.6M220.6 57l-1.8 1.8M224.9 57.1l-3.3 3.3M230.6 60.4l-3.3 3.3M231.8 63.7l-1.6 1.7"/>
<path d="M232.4 67.6l-2.1 2.1M234.6 65.4l-1.6 1.6M237.5 67l-1.6 1.6M240.3 68.7l-1.6 1.6M241.3 72.2l-2.5 2.5M243.4 70.1l-1.9 1.8M246.5 71.5l-2.1 2.1M251.9 75l-1.8 1.9M254.8 76.7l-1.9 1.8M259.4 76.5l-3.6 3.6M259 81.4l-2.5 2.5"/>
</g>
<g font-size="7.2" fill="#191924">
<text x="74.1" y="11">1</text>
<text x="133.4" y="11.2">2</text>
<text x="193.7" y="11.3">3</text>
<text x="249.4" y="11.3">4</text>
<text x="4.8" y="70.9">b</text>
<text x="4.9" y="156.5">a</text>
</g>
<text font-size="5.6" fill="#191924" x="226.2" y="171.5">深圳市智能派科技有限公司</text>
<text font-size="4.2" fill="#191924" x="17.8" y="23.5">RMN</text>
<text font-size="4.1" fill="#191924" x="224.6" y="32.8">A-A</text>
<g font-size="4.1">
<text x="77.2" y="41.4">A</text>
<text x="35.1" y="69.3">B</text>
<text x="77.2" y="92.2">A</text>
</g>
<text font-size="4.1" fill="#00f" x="223.8" y="40.5">Perpendicular to plane B</text>
<g font-size="3.9" fill="#191924">
<text x="231.2" y="176">Shenzhen Elegoo Technology Co.,Ltd</text>
<text x="276.1" y="194.2">A</text>
</g>
<g font-size="3.5" fill="#191924">
<text x="24" y="18.7">3.2</text>
<text x="206.1" y="185.5">Display Bracket</text>
<text x="245.8" y="185.4">ABS</text>
<text x="205.8" y="197.4">Neptune 3-SJ-010</text>
</g>
<text font-size="3.5" fill="#00f" x="18.7" y="187.9">1.Surface finish：None</text>
<g font-size="3.4" fill="#191924">
<text x="183.6" y="22">A</text>
<text x="183.8" y="27">B</text>
</g>
<g font-size="2.9" fill="#00f">
<text x="139.1" y="40.8">65.44</text>
<text x="220.5" y="49.7" transform="rotate(-60 220.5 49.7)">1.6</text>
<text x="237.5" y="59.2" transform="rotate(30 237.5 59.2)">3</text>
<text x="239.4" y="55" transform="rotate(30 239.4 55)">4.2</text>
<text x="102.3" y="64" transform="rotate(-90 102.3 64)">40.87</text>
<text x="111.3" y="63.9" transform="rotate(-90 111.3 63.9)">20</text>
<text x="227.1" y="77" transform="rotate(30 227.1 77)">24.5</text>
<text x="136.2" y="88">33</text>
<text x="69" y="93.4">50</text>
</g>
<text font-size="2.8" fill="#191924" x="250.5" y="194.2">1:1</text>
<g font-size="2.1" fill="#191924">
<text x="158.9" y="169.5">APPROVALS</text>
<text x="185" y="169.5">DATE</text>
<text x="156.7" y="174.2">DRAWN</text>
<text x="156.7" y="179.7">CHECKED</text>
<text x="156.8" y="185.4">ISSUED</text>
<text x="198.2" y="180.4">PART NAME</text>
<text x="238" y="180.4">MATERIAL</text>
<text x="197.8" y="191">DRAWING NO.</text>
<text x="239.7" y="191">SIZE</text>
<text x="246.3" y="191">SCALE</text>
<text x="262.4" y="191">REV.</text>
<text x="162.4" y="195.6">General Tolerance Reference</text>
<text x="240.5" y="194.1">A4</text>
<text x="169.8" y="200.2">GB/T 1804-m</text>
<text x="239.8" y="200.2">UNIT:</text>
<text x="251.6" y="200.2">MM</text>
<text x="262.9" y="200.2">SHEET 1 0F 1</text>
</g>
<g font-size="1.8" fill="#191924">
<text x="181.1" y="16.3">REV.</text>
<text x="193.1" y="16.3">DATE</text>
<text x="214.3" y="16.3">REVISION ORIGINOR</text>
<text x="257.5" y="16.3">SIGN</text>
<text x="275.1" y="16.3">ISSUED</text>
</g>
</svg>
